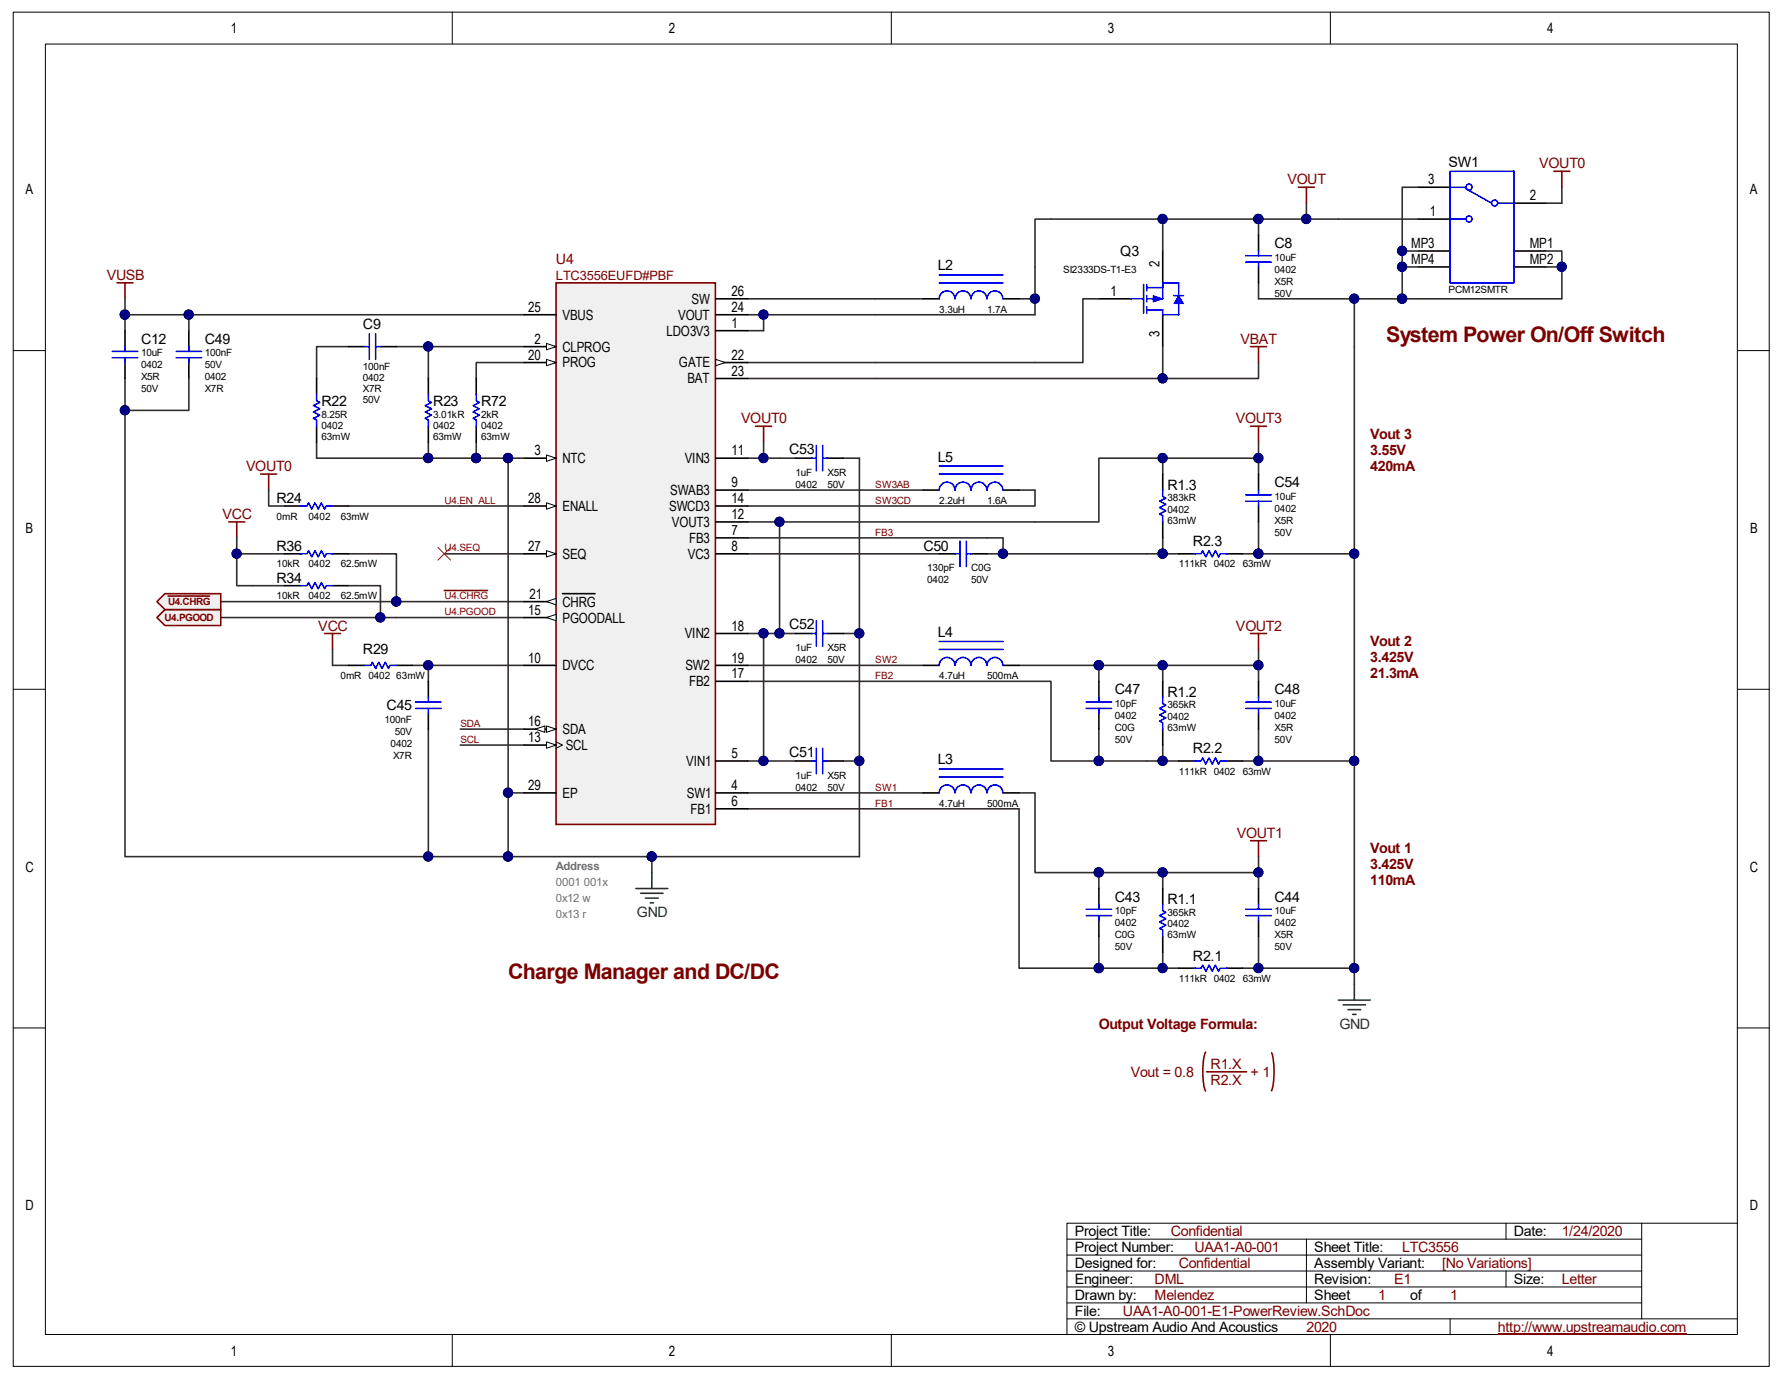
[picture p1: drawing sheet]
<svg xmlns="http://www.w3.org/2000/svg" width="279mm" height="216mm" viewBox="0 0 279 216" stroke-linecap="round" stroke-linejoin="round" font-family="sans-serif">
<path d="M2.1 1.9h275.1v212.2h-275.1z" fill="none" stroke="#000" stroke-width=".16"/>
<path d="M7.2 6.9h265v202.2h-265z" fill="#fff"/>
<g fill="none" stroke="#000" stroke-width=".16">
<path d="M7.1 6.9h265.1v202.2h-265.1zM70.9 1.9v5M139.7 1.9v5M208.5 1.9v5M2.1 54.9h5M272.3 54.9h5M2.1 108h5M272.3 108h5M2.1 161.1h5M272.3 161.1h5M167.2 194.1h90.1M167.2 199.1h90.1"/>
<path d="M167.2 196.6h90.1M204.7 194.1v10M236 191.6v2.5M236 199.1v2.5M257.3 191.6v15M272.3 191.6h-105.1v17.5M70.9 209.1v5M139.7 209.1v5M167.2 206.6h105.1M167.2 204.1h90.1M167.2 201.6h90.1M208.5 209.1v5"/>
<path d="M227.2 206.6v2.5"/>
</g>
<path d="M234.7 209h29.5" fill="none" stroke="#800000" stroke-width=".17"/>
<g fill="none" stroke="#332c2c" stroke-width=".25">
<path d="M19.6 59.3v74.9h47.5M19.6 49.3h62.5M19.6 46.8v5M54.6 54.3h-5v5M62.1 54.3h5v5M67.1 54.3h15M137.2 46.8h7.5M137.2 49.3h25M197.2 44.3v2.5M49.6 69.3v2.5M67.1 69.3v2.5M72.1 79.3h10"/>
<path d="M74.6 69.3v2.5M34.6 96.8h27.5M34.6 94.3h27.5M69.6 86.8h12.5M52.1 101.8v2.4h2.5M64.6 104.2h2.5v2.5M67.1 114.2v20h12.5M72.1 114.2h10M72.1 116.7h10M79.6 124.2h2.5"/>
</g>
<g fill="#000080" stroke="#000080" stroke-width=".16">
<circle cx="67.1" cy="54.3" r=".73"/>
<circle cx="67.1" cy="71.8" r=".73"/>
<circle cx="67.1" cy="134.2" r=".73"/>
<circle cx="19.6" cy="64.3" r=".73"/>
<circle cx="29.6" cy="49.3" r=".73"/>
<circle cx="19.6" cy="49.3" r=".73"/>
<circle cx="74.6" cy="71.8" r=".73"/>
<circle cx="79.6" cy="134.2" r=".73"/>
<circle cx="79.6" cy="124.2" r=".73"/>
<circle cx="62.1" cy="94.2" r=".73"/>
<circle cx="59.6" cy="96.7" r=".73"/>
<circle cx="67.1" cy="104.2" r=".73"/>
</g>
<path d="M203.5 29.3h2.5M204.7 29.3v2.5M18.3 44.3h2.5M19.6 44.3v2.5M50.9 99.3h2.5M52.1 99.3v2.5" fill="none" stroke="#800000" stroke-width=".25"/>
<path d="M99.6 139.2h5M100.4 140h3.5M102.1 136.7v2.5M101.1 140.7h2M101.9 141.5h.5" fill="none" stroke="#008000" stroke-width=".25"/>
<path d="M69.6 92.5h1M70.7 92.5h.8M71.6 92.5h.2M72 92.5h1M73.1 92.5h1M74.2 92.5h1M75.3 92.5h1.1" fill="none" stroke="#7b0000" stroke-width=".25"/>
<path d="M179.2 44.6v4.5M179.7 48.6h2.5M179.7 45.1h2.5M179.7 44.6v1M179.7 46.3v1M179.7 48.1v1M182.2 44.3v2.5h-2.5M184 46.3h1.5M184.7 44.3v2" fill="none" stroke="#00f" stroke-width=".25"/>
<path d="M172.2 46.8h5M182.2 49.3v5" fill="none" stroke="#000" stroke-width=".25"/>
<path d="M180.7 46.3l1.5 .5-1.5 .5z" fill="#00f"/>
<path d="M180.7 46.3l1.5 .5-1.5 .5z" fill="none" stroke="#00f" stroke-width=".16"/>
<path d="M182.2 48.6v.7M184.7 44.3h-2.5v.8M184.7 47.6v1.7" fill="none" stroke="#00f" stroke-width=".25"/>
<path d="M182.2 39.3v5" fill="none" stroke="#000" stroke-width=".25"/>
<path d="M184.7 46.3l.8 1.3h-1.5z" fill="#00f"/>
<path d="M184.7 46.3l.8 1.3h-1.5z" fill="none" stroke="#00f" stroke-width=".16"/>
<g fill="none" stroke="#00f" stroke-width=".25">
<path d="M227.2 26.8h10v17.5h-10zM227.2 29.3h2.5M227.2 34.3h2.5M229.7 29.6l4 2.2M234.7 31.8h2.5M177.2 46.8h2M182.2 49.3h2.5"/>
<circle cx="230.2" cy="29.3" r=".47"/>
<circle cx="230.2" cy="34.3" r=".47"/>
<circle cx="234.2" cy="31.8" r=".47"/>
</g>
<g fill="none" stroke="#332c2c" stroke-width=".25">
<path d="M164.7 34.3h-2.5v15M204.7 31.8v2.5M209.7 34.3h12.5M244.7 29.3v2.5h-2.5M82.1 56.8h-7.5v2.5M159.7 46.8h2.5M172.2 46.8h-2.5v10h-32.5M182.2 54.3v5h-45M197.2 56.8v2.5h-15M42.1 76.8v2.5h2.5M49.6 71.8h25M117.2 71.8h5"/>
<path d="M117.2 76.8h27.5M119.7 69.3v2.5M159.7 76.8h2.5v2.5h-45M197.2 69.3v2.5h-15v2.5M197.2 71.8v2.5M182.2 84.3v2.5M194.7 86.8h2.5M117.2 106.7h47.5v12.5h7.5v-5M117.2 104.2h27.5M179.7 119.2h5M182.2 104.2v2.5M182.2 116.7v2.5"/>
<path d="M194.7 119.2h2.5M197.2 114.2v5h15M197.2 101.8v2.4h-25v2.5M197.2 104.2v2.5M102.1 134.2v2.5M117.2 126.7h42.5M117.2 124.2h27.5M182.2 136.7v2.5M197.2 134.2v2.5h-25M197.2 136.7v2.5M172.2 146.7v5h12.5M182.2 149.2v2.5"/>
<path d="M194.7 151.7h17.5M197.2 146.7v5"/>
</g>
<g fill="none" stroke="#800000" stroke-width=".25">
<path d="M243.5 26.8h2.5M244.7 26.8v2.5M196 54.3h2.5M197.2 54.3v2.5M40.9 74.3h2.5M42.1 74.3v2.5M118.4 66.8h2.5M119.7 66.8v2.5M196 66.8h2.5M197.2 66.8v2.5M35.8 81.8h2.6M37.1 81.8v2.5"/>
<path d="M196 99.3h2.5M197.2 99.3v2.5M196 131.7h2.5M197.2 131.7v2.5"/>
</g>
<g fill="#000080" stroke="#000080" stroke-width=".16">
<circle cx="204.7" cy="34.3" r=".73"/>
<circle cx="162.2" cy="46.8" r=".73"/>
<circle cx="172.2" cy="151.7" r=".73"/>
<circle cx="172.2" cy="136.7" r=".73"/>
<circle cx="182.2" cy="136.7" r=".73"/>
<circle cx="197.2" cy="136.7" r=".73"/>
<circle cx="182.2" cy="151.7" r=".73"/>
<circle cx="212.2" cy="151.7" r=".73"/>
<circle cx="197.2" cy="151.7" r=".73"/>
<circle cx="197.2" cy="104.2" r=".73"/>
<circle cx="182.2" cy="104.2" r=".73"/>
<circle cx="182.2" cy="119.2" r=".73"/>
<circle cx="212.2" cy="119.2" r=".73"/>
<circle cx="197.2" cy="119.2" r=".73"/>
<circle cx="172.2" cy="104.2" r=".73"/>
<circle cx="172.2" cy="119.2" r=".73"/>
<circle cx="197.2" cy="71.8" r=".73"/>
<circle cx="197.2" cy="86.7" r=".73"/>
<circle cx="182.2" cy="86.7" r=".73"/>
<circle cx="182.2" cy="71.8" r=".73"/>
<circle cx="182.2" cy="59.3" r=".73"/>
<circle cx="67.1" cy="71.8" r=".73"/>
<circle cx="74.6" cy="71.8" r=".73"/>
<circle cx="102.1" cy="134.2" r=".73"/>
<circle cx="119.6" cy="71.8" r=".73"/>
</g>
<path d="M209.7 156.7h5M210.5 157.4h3.5M211.2 158.2h2M212 158.9h.5M212.2 154.2v2.5" fill="none" stroke="#008000" stroke-width=".25"/>
<path d="M222.2 29.3h5M222.2 34.3h5M222.2 39.3h5M237.2 31.8h5M237.2 39.3h5M222.2 41.8h5M237.2 41.8h5" fill="none" stroke="#000" stroke-width=".25"/>
<path d="M68.6 85.8l2 2M70.6 85.8l-2 2" fill="none" stroke="#f00" stroke-width=".16"/>
<g fill="#f0f0f0" stroke="#7b0000" stroke-width=".25">
<path d="M24.6 96.8l1.2-1.3h8.8v2.5h-8.8z" fill-rule="evenodd"/>
<path d="M24.6 94.3l1.2-1.3h8.8v2.5h-8.8z" fill-rule="evenodd"/>
</g>
<path d="M26.3 93.4h1M27.4 93.4h.7M28.2 93.4h.3M28.6 93.4h1M29.7 93.4h.9M30.7 93.4h2.1" fill="none" stroke="#7b0000" stroke-width=".25"/>
<g fill="none" stroke="#332c2c" stroke-width=".25">
<path d="M164.7 34.3h32.5M182.2 34.3v5M197.2 34.3h12.5M197.2 34.3v2.5M117.2 49.3h20M117.2 59.3h20M117.2 46.8h20M117.2 56.8h20M117.2 51.8h2.5M197.2 46.8h15v7.5M212.2 46.8h32.5M54.6 79.3h17.5"/>
<path d="M74.6 71.8h5M122.2 71.8h2.5M132.2 71.8h2.5M182.2 71.8h-10v10h-55M37.1 84.3v7.5h7.5M37.1 86.8h7.5M54.6 86.8h7.5v7.5h20M62.1 96.8h20M117.2 99.3h7.5M117.2 84.3h40v2.5h-2.5M117.2 86.8h30M119.7 99.3v19.9"/>
<path d="M122.2 81.8v17.5M132.2 99.3h2.5M157.2 86.8h27.5M197.2 81.8v5h15M67.1 104.2h15M117.2 119.2h7.5M132.2 119.2h2.5M159.7 104.2h12.5M172.2 119.2h7.5M102.1 134.2h32.6M159.7 124.2h2.5v12.5h10v2.5M159.7 126.7v25h12.5"/>
</g>
<g fill="#000080" stroke="#000080" stroke-width=".16">
<circle cx="62.1" cy="94.2" r=".73"/>
<circle cx="74.6" cy="71.8" r=".73"/>
<circle cx="79.6" cy="71.8" r=".73"/>
<circle cx="134.6" cy="99.2" r=".73"/>
<circle cx="134.6" cy="119.2" r=".73"/>
<circle cx="119.6" cy="119.2" r=".73"/>
<circle cx="119.6" cy="99.2" r=".73"/>
<circle cx="122.1" cy="99.2" r=".73"/>
<circle cx="122.1" cy="81.8" r=".73"/>
<circle cx="182.2" cy="86.7" r=".73"/>
<circle cx="157.2" cy="86.7" r=".73"/>
<circle cx="172.2" cy="119.2" r=".73"/>
<circle cx="182.2" cy="34.3" r=".73"/>
<circle cx="197.2" cy="34.3" r=".73"/>
<circle cx="172.2" cy="104.2" r=".73"/>
<circle cx="172.2" cy="136.7" r=".73"/>
<circle cx="172.2" cy="151.7" r=".73"/>
<circle cx="182.2" cy="71.8" r=".73"/>
<circle cx="119.6" cy="49.3" r=".73"/>
<circle cx="67.1" cy="104.2" r=".73"/>
<circle cx="37.1" cy="86.7" r=".73"/>
<circle cx="197.2" cy="86.7" r=".73"/>
<circle cx="212.2" cy="46.8" r=".73"/>
<circle cx="212.2" cy="86.7" r=".73"/>
<circle cx="219.7" cy="46.8" r=".73"/>
<circle cx="204.7" cy="34.3" r=".73"/>
<circle cx="102.1" cy="134.2" r=".73"/>
</g>
<g fill="none" stroke="#000" stroke-width=".25">
<path d="M197.2 36.8v2.5M19.6 51.8v2.5M19.6 56.8v2.5M49.6 59.3v2.5M54.6 54.3h2.5M59.6 54.3h2.5M67.1 59.3v2.5M74.6 59.3v2.5M144.7 46.8h2.5M157.2 46.8h2.5M197.2 41.8v2.5M44.6 79.3h2.5"/>
<path d="M49.6 66.8v2.5M52.1 79.3h2.5M67.1 66.8v2.5M74.6 66.8v2.5M124.7 71.8h2.5M129.7 71.8h2.5M144.7 76.8h2.5M157.2 76.8h2.5M182.2 74.3v2.5M197.2 74.3v2.5M197.2 79.3v2.5M124.7 99.3h2.5"/>
<path d="M129.7 99.3h2.5M147.2 86.8h2.5M152.2 86.8h2.5M182.2 81.8v2.5M54.6 104.2h2.5M62.1 104.2h2.5M67.1 106.7v2.5M67.1 111.7v2.5M124.7 119.2h2.5M129.7 119.2h2.5M172.2 106.7v2.5M172.2 111.7v2.5"/>
<path d="M197.2 106.7v2.5M197.2 111.7v2.5M144.7 124.2h2.5M157.2 124.2h2.5M172.2 139.2v2.5M182.2 139.2v2.5M197.2 139.2v2.5M172.2 144.2v2.5M182.2 146.7v2.5M197.2 144.2v2.5"/>
</g>
<g fill="none" stroke="#00f" stroke-width=".25">
<path d="M197.2 39.3v.8M17.6 56.1h4M17.6 55.1h4M19.6 54.3v.8M19.6 56.1v.7M57.1 54.3h.8M57.9 52.3v4M58.9 54.3h.7M58.9 52.3v4M147.2 46.8a1.23 1.23 0 0 1 1.2-1.2 1.23 1.23 0 0 1 1.2 1.2M147.2 44.3h10M147.2 43.1h10"/>
<path d="M149.7 46.8a1.23 1.23 0 0 1 1.2-1.2 1.23 1.23 0 0 1 1.2 1.2M152.2 46.8a1.23 1.23 0 0 1 1.2-1.2 1.23 1.23 0 0 1 1.2 1.2M154.7 46.8a1.23 1.23 0 0 1 1.2-1.2 1.23 1.23 0 0 1 1.2 1.2M195.2 41.1h4M195.2 40.1h4M197.2 41.1v.7M47.1 79.3h1l.3-.5 .5 1 .5-1 .5 1 .5-1 .5 1 .2-.5h1M49.6 61.8v1l.5 .2-1 .5 1 .5-1 .5 1 .5-1 .5 .5 .3v1M67.1 61.8v1l.5 .2-1 .5 1 .5-1 .5 1 .5-1 .5 .5 .3v1M74.6 61.8v1l.5 .2-1 .5 1 .5-1 .5 1 .5-1 .5 .5 .3v1M127.2 71.8h.7M127.9 69.8v4"/>
<path d="M128.9 71.8h.8M128.9 69.8v4M147.2 76.8a1.23 1.23 0 0 1 1.2-1.3 1.23 1.23 0 0 1 1.2 1.3M147.2 74.3h10M147.2 73h10M149.7 76.8a1.23 1.23 0 0 1 1.2-1.3 1.23 1.23 0 0 1 1.2 1.3M152.2 76.8a1.23 1.23 0 0 1 1.2-1.3 1.23 1.23 0 0 1 1.2 1.3M154.7 76.8a1.23 1.23 0 0 1 1.2-1.3 1.23 1.23 0 0 1 1.2 1.3M182.2 76.8v1l.5 .2-1 .5 1 .5-1 .5 1 .5-1 .5 .5 .3v1M195.2 78.5h4M195.2 77.5h4M197.2 76.8v.7"/>
<path d="M197.2 78.5v.8M127.2 99.3h.7M127.9 97.3v4M128.9 97.3v4M128.9 99.3h.8M149.7 86.8h.7M150.4 84.8v4M151.4 84.8v4M151.4 86.8h.8M57.1 104.2h1l.3-.4 .5 .9 .5-.9 .5 .9 .5-.9 .5 .9 .2-.5h1M65.1 110h4M65.1 111h4"/>
<path d="M67.1 109.2v.8M67.1 111v.7M127.2 119.2h.7M127.9 117.2v4M128.9 117.2v4M128.9 119.2h.8M170.2 110h4M170.2 111h4M172.2 109.2v.8M172.2 111v.7M195.2 110h4M195.2 111h4"/>
<path d="M197.2 109.2v.8M197.2 111v.7M147.2 124.2a1.23 1.23 0 0 1 1.2-1.2 1.23 1.23 0 0 1 1.2 1.2M147.2 121.7h10M147.2 120.5h10M149.7 124.2a1.23 1.23 0 0 1 1.2-1.2 1.23 1.23 0 0 1 1.2 1.2M152.2 124.2a1.23 1.23 0 0 1 1.2-1.2 1.23 1.23 0 0 1 1.2 1.2M154.7 124.2a1.23 1.23 0 0 1 1.2-1.2 1.23 1.23 0 0 1 1.2 1.2M170.2 143.5h4M170.2 142.5h4M172.2 141.7v.8M172.2 143.5v.7"/>
<path d="M182.2 141.7v1l.5 .3-1 .5 1 .5-1 .5 1 .5-1 .5 .5 .2v1M195.2 143.5h4M195.2 142.5h4M197.2 141.7v.8M197.2 143.5v.7"/>
</g>
<path d="M87.1 44.3h25v84.9h-25z" fill-rule="evenodd" fill="#f0f0f0" stroke="#7b0000" stroke-width=".25"/>
<path d="M82.1 79.3h5" fill="none" stroke="#000" stroke-width=".25"/>
<path d="M85.6 78.8l1.5 .5-1.5 .5z" fill="#fff"/>
<path d="M85.6 78.8l1.5 .5-1.5 .5z" fill="none" stroke="#000" stroke-width=".16"/>
<path d="M82.1 54.3h5M112.2 51.8h5" fill="none" stroke="#000" stroke-width=".25"/>
<path d="M85.6 53.8l1.5 .5-1.5 .5z" fill="#fff"/>
<path d="M85.6 53.8l1.5 .5-1.5 .5z" fill="none" stroke="#000" stroke-width=".16"/>
<path d="M82.1 94.3h5" fill="none" stroke="#000" stroke-width=".25"/>
<path d="M85.6 94.3l1.5-.5v1z" fill="#fff"/>
<path d="M85.6 94.3l1.5-.5v1z" fill="none" stroke="#000" stroke-width=".16"/>
<path d="M82.1 56.8h5M88.1 93h1.2M89.4 93h1.2M90.7 93h1.2M91.9 93h1.3" fill="none" stroke="#000" stroke-width=".25"/>
<path d="M85.6 56.3l1.5 .5-1.5 .5z" fill="#fff"/>
<path d="M85.6 56.3l1.5 .5-1.5 .5z" fill="none" stroke="#000" stroke-width=".16"/>
<path d="M112.2 59.3h5M112.2 46.8h5M82.1 86.8h5" fill="none" stroke="#000" stroke-width=".25"/>
<path d="M85.6 86.3l1.5 .5-1.5 .5z" fill="#fff"/>
<path d="M85.6 86.3l1.5 .5-1.5 .5z" fill="none" stroke="#000" stroke-width=".16"/>
<path d="M82.1 49.3h5M112.2 49.3h5M82.1 71.8h5M112.2 71.8h5M112.2 76.8h5M112.2 81.8h5M82.1 104.2h5M112.2 104.2h5" fill="none" stroke="#000" stroke-width=".25"/>
<path d="M85.6 71.3l1.5 .5-1.5 .5z" fill="#fff"/>
<path d="M85.6 71.3l1.5 .5-1.5 .5z" fill="none" stroke="#000" stroke-width=".16"/>
<path d="M112.2 56.8h5M112.2 86.8h5" fill="none" stroke="#000" stroke-width=".25"/>
<path d="M112.2 56.3l1.5 .5-1.5 .5z" fill="#fff"/>
<path d="M112.2 56.3l1.5 .5-1.5 .5z" fill="none" stroke="#000" stroke-width=".16"/>
<path d="M82.1 96.8h5M112.2 99.3h5M112.2 106.7h5" fill="none" stroke="#000" stroke-width=".25"/>
<path d="M85.6 96.8l1.5-.5v1z" fill="#fff"/>
<path d="M85.6 96.8l1.5-.5v1zM87.1 116.2l1 .5-1 .5" fill="none" stroke="#000" stroke-width=".16"/>
<path d="M82.1 116.7h5" fill="none" stroke="#000" stroke-width=".25"/>
<path d="M85.6 116.2l1.5 .5-1.5 .5z" fill="#fff"/>
<path d="M85.6 116.2l1.5 .5-1.5 .5z" fill="none" stroke="#000" stroke-width=".16"/>
<path d="M82.1 114.2h5" fill="none" stroke="#000" stroke-width=".25"/>
<path d="M85.6 113.7l1.5 .5-1.5 .5z" fill="#fff"/>
<path d="M85.6 113.7l1.5 .5-1.5 .5z" fill="none" stroke="#000" stroke-width=".16"/>
<path d="M83.9 114.2l1.5-.5v1z" fill="#fff"/>
<path d="M83.9 114.2l1.5-.5v1z" fill="none" stroke="#000" stroke-width=".16"/>
<g fill="none" stroke="#000" stroke-width=".25">
<path d="M29.6 51.8v2.5M29.6 56.8v2.5M112.2 79.3h5M44.6 86.8h2.5M44.6 91.8h2.5M52.1 86.8h2.5M52.1 91.8h2.5M112.2 84.3h5M184.7 86.8h2.5M192.2 86.8h2.5M112.2 119.2h5M144.7 104.2h2.5"/>
<path d="M157.2 104.2h2.5M182.2 106.7v2.5M182.2 114.2v2.5M184.7 119.2h2.5M192.2 119.2h2.5M82.1 124.2h5M112.2 124.2h5M112.2 126.7h5M184.7 151.7h2.5M192.2 151.7h2.5"/>
</g>
<path d="M219.7 39.3h2.5M222.2 29.3h-2.5v17.5M242.2 39.3h2.5v7.5M29.6 59.3v5h-10M29.6 49.3v2.5M119.7 49.3v2.5M212.2 54.3v99.9M219.7 41.8h2.5M242.2 41.8h2.5M82.1 71.8h-2.5v62.4h22.5M134.7 71.8v62.4M54.6 91.8h5v5" fill="none" stroke="#332c2c" stroke-width=".25"/>
<g fill="#000080" stroke="#000080" stroke-width=".16">
<circle cx="79.6" cy="134.2" r=".73"/>
<circle cx="102.1" cy="134.2" r=".73"/>
<circle cx="79.6" cy="71.8" r=".73"/>
<circle cx="79.6" cy="124.2" r=".73"/>
<circle cx="119.6" cy="49.3" r=".73"/>
<circle cx="59.6" cy="96.7" r=".73"/>
<circle cx="29.6" cy="49.3" r=".73"/>
<circle cx="19.6" cy="64.3" r=".73"/>
<circle cx="134.6" cy="119.2" r=".73"/>
<circle cx="134.6" cy="99.2" r=".73"/>
<circle cx="212.2" cy="151.7" r=".73"/>
<circle cx="212.2" cy="119.2" r=".73"/>
<circle cx="212.2" cy="86.7" r=".73"/>
<circle cx="219.7" cy="39.3" r=".73"/>
<circle cx="219.7" cy="41.8" r=".73"/>
<circle cx="219.7" cy="46.8" r=".73"/>
<circle cx="244.7" cy="41.8" r=".73"/>
</g>
<g fill="none" stroke="#00f" stroke-width=".25">
<path d="M27.6 55.1h4M27.6 56.1h4M29.6 54.3v.8M29.6 56.1v.7M47.1 86.8h1l.3-.5 .5 1 .5-1 .5 1 .5-1 .5 1 .2-.5h1M47.1 91.8h1l.3-.5 .5 1 .5-1 .5 1 .5-1 .5 1 .2-.5h1M187.2 86.8h1l.3-.5 .5 1 .5-1 .5 1 .5-1 .5 1 .2-.5h1M147.2 104.2a1.23 1.23 0 0 1 1.2-1.2 1.23 1.23 0 0 1 1.2 1.2M147.2 101.8h10M147.2 100.5h10M149.7 104.2a1.23 1.23 0 0 1 1.2-1.2 1.23 1.23 0 0 1 1.2 1.2M152.2 104.2a1.23 1.23 0 0 1 1.2-1.2 1.23 1.23 0 0 1 1.2 1.2"/>
<path d="M154.7 104.2a1.23 1.23 0 0 1 1.2-1.2 1.23 1.23 0 0 1 1.2 1.2M182.2 109.2v1l.5 .3-1 .5 1 .5-1 .5 1 .5-1 .5 .5 .2v1M187.2 119.2h1l.3-.5 .5 1 .5-1 .5 1 .5-1 .5 1 .2-.5h1M187.2 151.7h1l.3-.5 .5 1 .5-1 .5 1 .5-1 .5 1 .2-.5h1"/>
</g>
<path d="M188.9 164.8a10.8 10.8 0 0 0 0 6.1M189.1 167.9h6.2M199.3 164.9a11.5 11.5 0 0 1-.1 6" fill="none" stroke="#7b0000" stroke-width=".25"/>
<g font-size="3.4" fill="#7b0000">
<text x="217.2" y="53.6">System Power On/Off Switch</text>
<text x="79.6" y="153.4">Charge Manager and DC/DC</text>
</g>
<g font-size="2.2">
<text x="36.2" y="5.2">1</text>
<text x="104.8" y="5.2">2</text>
<text x="173.6" y="5.2">3</text>
<text x="242.4" y="5.2">4</text>
<text x="223.8" y="28.9">3</text>
<text x="227" y="26.1">SW1</text>
<text x="4" y="30.4">A</text>
<text x="224.1" y="33.9">1</text>
<text x="239.7" y="31.4">2</text>
<text x="274.2" y="30.4">A</text>
<text x="175.6" y="40.1">Q3</text>
<text x="181.7" y="41.8" transform="rotate(-90 181.7 41.8)">2</text>
<text x="199.7" y="38.9">C8</text>
<text x="221.1" y="38.9">MP3</text>
<text x="221.1" y="41.4">MP4</text>
<text x="239.7" y="38.9">MP1</text>
<text x="239.7" y="41.4">MP2</text>
<text x="108.4" y="47.6">SW</text>
<text x="114.6" y="46.4">26</text>
<text x="146.9" y="42.4">L2</text>
<text x="174" y="46.4">1</text>
<text x="22.1" y="53.8">C12</text>
<text x="32.1" y="53.8">C49</text>
<text x="56.9" y="51.6">C9</text>
<text x="82.8" y="48.9">25</text>
<text x="83.7" y="53.8">2</text>
<text x="88.1" y="50.1">VBUS</text>
<text x="104.4" y="52.6">LDO3V3</text>
<text x="106.3" y="50.1">VOUT</text>
<text x="114.6" y="51.4">1</text>
<text x="114.6" y="48.9">24</text>
<text x="181.7" y="52.7" transform="rotate(-90 181.7 52.7)">3</text>
<text x="82.8" y="56.3">20</text>
<text x="88.1" y="55.1">CLPROG</text>
<text x="88.1" y="57.6">PROG</text>
<text x="106.4" y="57.6">GATE</text>
<text x="114.6" y="58.8">23</text>
<text x="114.6" y="56.3">22</text>
<text x="50.4" y="63.6">R22</text>
<text x="67.9" y="63.6">R23</text>
<text x="75.4" y="63.6">R72</text>
<text x="107.7" y="60.1">BAT</text>
<text x="83.7" y="71.3">3</text>
<text x="114.6" y="71.3">11</text>
<text x="123.7" y="71.1">C53</text>
<text x="88.1" y="72.6">NTC</text>
<text x="105" y="77.6">SWAB3</text>
<text x="107.3" y="72.6">VIN3</text>
<text x="114.6" y="76.3">9</text>
<text x="146.9" y="72.3">L5</text>
<text x="183" y="76.7">R1.3</text>
<text x="199.7" y="76.3">C54</text>
<text x="4" y="83.5">B</text>
<text x="43.3" y="78.8">R24</text>
<text x="82.8" y="78.8">28</text>
<text x="88.1" y="80.1">ENALL</text>
<text x="104.9" y="80.1">SWCD3</text>
<text x="105.3" y="82.5">VOUT3</text>
<text x="114.6" y="81.3">12</text>
<text x="114.6" y="78.8">14</text>
<text x="114.6" y="83.8">7</text>
<text x="274.2" y="83.5">B</text>
<text x="43.3" y="86.3">R36</text>
<text x="82.8" y="86.3">27</text>
<text x="88.1" y="87.5">SEQ</text>
<text x="107.8" y="87.5">VC3</text>
<text x="108" y="85">FB3</text>
<text x="114.6" y="86.3">8</text>
<text x="144.7" y="86.3">C50</text>
<text x="186.9" y="85.6">R2.3</text>
<text x="43.3" y="91.3">R34</text>
<text x="83" y="93.8">21</text>
<text x="88.1" y="95">CHRG</text>
<text x="82.8" y="96.3">15</text>
<text x="88.1" y="97.5">PGOODALL</text>
<text x="107.3" y="100">VIN2</text>
<text x="114.6" y="98.8">18</text>
<text x="123.7" y="98.6">C52</text>
<text x="146.9" y="99.8">L4</text>
<text x="56.9" y="102.5">R29</text>
<text x="82.8" y="103.8">10</text>
<text x="88.1" y="105">DVCC</text>
<text x="107.4" y="105">SW2</text>
<text x="108" y="107.5">FB2</text>
<text x="114.6" y="103.8">19</text>
<text x="114.6" y="106.3">17</text>
<text x="60.6" y="111.3">C45</text>
<text x="82.8" y="113.8">16</text>
<text x="174.7" y="108.8">C47</text>
<text x="183" y="109.2">R1.2</text>
<text x="199.7" y="108.8">C48</text>
<text x="82.8" y="116.3">13</text>
<text x="88.1" y="115">SDA</text>
<text x="88.6" y="117.5">SCL</text>
<text x="114.6" y="118.8">5</text>
<text x="123.7" y="118.5">C51</text>
<text x="146.9" y="119.8">L3</text>
<text x="186.9" y="118">R2.2</text>
<text x="82.8" y="123.8">29</text>
<text x="88.1" y="125">EP</text>
<text x="107.5" y="120">VIN1</text>
<text x="107.7" y="125">SW1</text>
<text x="114.6" y="123.8">4</text>
<text x="108.2" y="127.5">FB1</text>
<text x="114.6" y="126.3">6</text>
<text x="4" y="136.6">C</text>
<text x="274.2" y="136.6">C</text>
<text x="174.7" y="141.3">C43</text>
<text x="183" y="141.6">R1.1</text>
<text x="199.7" y="141.3">C44</text>
<text x="186.9" y="150.5">R2.1</text>
<text x="4" y="189.7">D</text>
<text x="274.2" y="189.7">D</text>
<text x="168.4" y="193.7">Project Title:</text>
<text x="168.4" y="196.2">Project Number:</text>
<text x="206" y="196.2">Sheet Title:</text>
<text x="237.2" y="193.7">Date:</text>
<text x="168.4" y="203.7">Drawn by:</text>
<text x="168.4" y="201.2">Engineer:</text>
<text x="168.4" y="198.7">Designed for:</text>
<text x="206" y="201.2">Revision:</text>
<text x="206" y="198.7">Assembly Variant:</text>
<text x="206" y="203.7">Sheet</text>
<text x="221" y="203.7">of</text>
<text x="237.2" y="201.2">Size:</text>
<text x="168.4" y="206.2">File:</text>
<text x="168.4" y="208.7">© Upstream Audio And Acoustics</text>
<text x="36.2" y="212.4">1</text>
<text x="104.8" y="212.4">2</text>
<text x="173.6" y="212.4">3</text>
<text x="242.4" y="212.4">4</text>
</g>
<g font-size="2.2" fill="#800000">
<text x="201.8" y="28.9">VOUT</text>
<text x="241.2" y="26.4">VOUT0</text>
<text x="16.7" y="43.9">VUSB</text>
<text x="194.4" y="53.8">VBAT</text>
<text x="116.1" y="66.3">VOUT0</text>
<text x="193.7" y="66.3">VOUT3</text>
<text x="38.6" y="73.8">VOUT0</text>
<text x="34.9" y="81.3">VCC</text>
<text x="49.9" y="98.8">VCC</text>
<text x="193.7" y="98.8">VOUT2</text>
<text x="193.8" y="131.3">VOUT1</text>
<text x="183.5" y="193.7">Confidential</text>
<text x="187.2" y="196.2">UAA1-A0-001</text>
<text x="219.7" y="196.2">LTC3556</text>
<text x="244.7" y="193.7">1/24/2020</text>
<text x="180.9" y="203.7">Melendez</text>
<text x="180.9" y="201.2">DML</text>
<text x="184.7" y="198.7">Confidential</text>
<text x="216" y="203.7">1</text>
<text x="218.5" y="201.2">E1</text>
<text x="226" y="198.7">[No Variations]</text>
<text x="227.2" y="203.7">1</text>
<text x="244.7" y="201.2">Letter</text>
<text x="175.9" y="206.2">UAA1-A0-001-E1-PowerReview.SchDoc</text>
<text x="204.7" y="208.7">2020</text>
<text x="234.7" y="208.7">http://www.upstreamaudio.com</text>
</g>
<g font-size="2.2" fill="#7b0000">
<text x="87.1" y="41.4">U4</text>
<text x="214.7" y="71.3">3.55V</text>
<text x="214.7" y="68.8">Vout 3</text>
<text x="214.7" y="73.8">420mA</text>
<text x="214.7" y="101.3">Vout 2</text>
<text x="214.7" y="103.8">3.425V</text>
<text x="214.7" y="106.3">21.3mA</text>
<text x="214.7" y="136.2">3.425V</text>
<text x="214.7" y="133.7">Vout 1</text>
<text x="214.7" y="138.7">110mA</text>
<text x="172.2" y="161.2">Output Voltage Formula:</text>
<text x="189.7" y="167.5">R1.X</text>
<text x="177.2" y="168.7">Vout = 0.8</text>
<text x="189.7" y="170">R2.X</text>
<text x="196" y="168.7">+ 1</text>
</g>
<g font-size="2.2" fill="#008000">
<text x="99.8" y="143.7">GND</text>
<text x="209.9" y="161.2">GND</text>
</g>
<text font-size="2" fill="#7b0000" x="87.1" y="43.9">LTC3556EUFD#PBF</text>
<g font-size="1.8" fill="#707373">
<text x="87.1" y="136.3">Address</text>
<text x="87.1" y="138.8">0001 001x</text>
<text x="87.1" y="141.3">0x12 w</text>
<text x="87.1" y="143.8">0x13 r</text>
</g>
<g font-size="1.6">
<text x="199.7" y="40.9">10uF</text>
<text x="166.6" y="42.7">SI2333DS-T1-E3</text>
<text x="199.7" y="42.7">0402</text>
<text x="199.7" y="44.6">X5R</text>
<text x="199.7" y="46.5">50V</text>
<text x="227" y="46">PCM12SMTR</text>
<text x="147.2" y="49">3.3uH</text>
<text x="154.7" y="49">1.7A</text>
<text x="22.1" y="55.8">10uF</text>
<text x="22.1" y="57.7">0402</text>
<text x="22.1" y="59.6">X5R</text>
<text x="32.1" y="55.8">100nF</text>
<text x="32.1" y="59.6">0402</text>
<text x="32.1" y="57.7">50V</text>
<text x="56.9" y="58">100nF</text>
<text x="56.9" y="59.7">0402</text>
<text x="22.1" y="61.5">50V</text>
<text x="32.1" y="61.5">X7R</text>
<text x="50.4" y="65.4">8.25R</text>
<text x="56.9" y="61.5">X7R</text>
<text x="56.9" y="63.2">50V</text>
<text x="67.9" y="65.4">3.01kR</text>
<text x="75.4" y="65.4">2kR</text>
<text x="50.4" y="67.2">0402</text>
<text x="50.4" y="69">63mW</text>
<text x="67.9" y="67.2">0402</text>
<text x="67.9" y="69">63mW</text>
<text x="75.4" y="67.2">0402</text>
<text x="75.4" y="69">63mW</text>
<text x="124.7" y="74.5">1uF</text>
<text x="124.7" y="76.4">0402</text>
<text x="129.7" y="74.5">X5R</text>
<text x="129.7" y="76.4">50V</text>
<text x="43.3" y="81.4">0mR</text>
<text x="48.3" y="81.4">0402</text>
<text x="53.4" y="81.4">63mW</text>
<text x="147.2" y="78.9">2.2uH</text>
<text x="154.7" y="78.9">1.6A</text>
<text x="183" y="78.6">383kR</text>
<text x="183" y="80.3">0402</text>
<text x="183" y="82">63mW</text>
<text x="199.7" y="78.3">10uF</text>
<text x="199.7" y="80.2">0402</text>
<text x="199.7" y="82">X5R</text>
<text x="199.7" y="83.9">50V</text>
<text x="43.3" y="88.9">10kR</text>
<text x="48.3" y="88.9">0402</text>
<text x="53.4" y="88.9">62.5mW</text>
<text x="145.3" y="89.5">130pF</text>
<text x="152.2" y="89.5">C0G</text>
<text x="184.7" y="88.9">111kR 0402</text>
<text x="194.7" y="88.9">63mW</text>
<text x="43.3" y="93.9">10kR</text>
<text x="48.3" y="93.9">0402</text>
<text x="53.4" y="93.9">62.5mW</text>
<text x="145.3" y="91.4">0402</text>
<text x="152.2" y="91.4">50V</text>
<text x="53.4" y="106.4">0mR</text>
<text x="57.7" y="106.4">0402 63mW</text>
<text x="124.7" y="102">1uF</text>
<text x="124.7" y="103.9">0402</text>
<text x="129.7" y="102">X5R</text>
<text x="129.7" y="103.9">50V</text>
<text x="147.2" y="106.4">4.7uH</text>
<text x="154.7" y="106.4">500mA</text>
<text x="60.2" y="113.3">100nF</text>
<text x="174.7" y="110.8">10pF</text>
<text x="174.7" y="112.6">0402</text>
<text x="183" y="111">365kR</text>
<text x="183" y="112.8">0402</text>
<text x="199.7" y="110.8">10uF</text>
<text x="199.7" y="112.6">0402</text>
<text x="61.2" y="117">0402</text>
<text x="61.6" y="118.9">X7R</text>
<text x="61.8" y="115.1">50V</text>
<text x="174.7" y="114.5">C0G</text>
<text x="174.7" y="116.4">50V</text>
<text x="183" y="114.5">63mW</text>
<text x="199.7" y="114.5">X5R</text>
<text x="199.7" y="116.4">50V</text>
<text x="124.7" y="122">1uF</text>
<text x="124.7" y="123.9">0402</text>
<text x="129.7" y="122">X5R</text>
<text x="129.7" y="123.9">50V</text>
<text x="184.7" y="121.4">111kR 0402</text>
<text x="194.7" y="121.4">63mW</text>
<text x="147.2" y="126.4">4.7uH</text>
<text x="154.7" y="126.4">500mA</text>
<text x="174.7" y="143.2">10pF</text>
<text x="183" y="143.5">365kR</text>
<text x="199.7" y="143.2">10uF</text>
<text x="174.7" y="145.1">0402</text>
<text x="174.7" y="147">C0G</text>
<text x="174.7" y="148.8">50V</text>
<text x="183" y="145.2">0402</text>
<text x="183" y="147">63mW</text>
<text x="199.7" y="145.1">0402</text>
<text x="199.7" y="147">X5R</text>
<text x="199.7" y="148.8">50V</text>
<text x="184.7" y="153.8">111kR 0402</text>
<text x="194.7" y="153.8">63mW</text>
</g>
<g font-size="1.6" fill="#7b0000">
<text x="137.2" y="76.4">SW3AB</text>
<text x="69.6" y="78.9">U4.EN_ALL</text>
<text x="137.2" y="78.9">SW3CD</text>
<text x="137.2" y="83.9">FB3</text>
<text x="69.6" y="86.4">U4.SEQ</text>
<text x="26.3" y="94.7">U4.CHRG</text>
<text x="69.6" y="93.9">U4.CHRG</text>
<text x="25.8" y="97.2">U4.PGOOD</text>
<text x="69.6" y="96.4">U4.PGOOD</text>
<text x="137.2" y="103.9">SW2</text>
<text x="137.2" y="106.4">FB2</text>
<text x="72.1" y="113.9">SDA</text>
<text x="72.1" y="116.4">SCL</text>
<text x="137.2" y="123.9">SW1</text>
<text x="137.2" y="126.4">FB1</text>
</g>
</svg>
